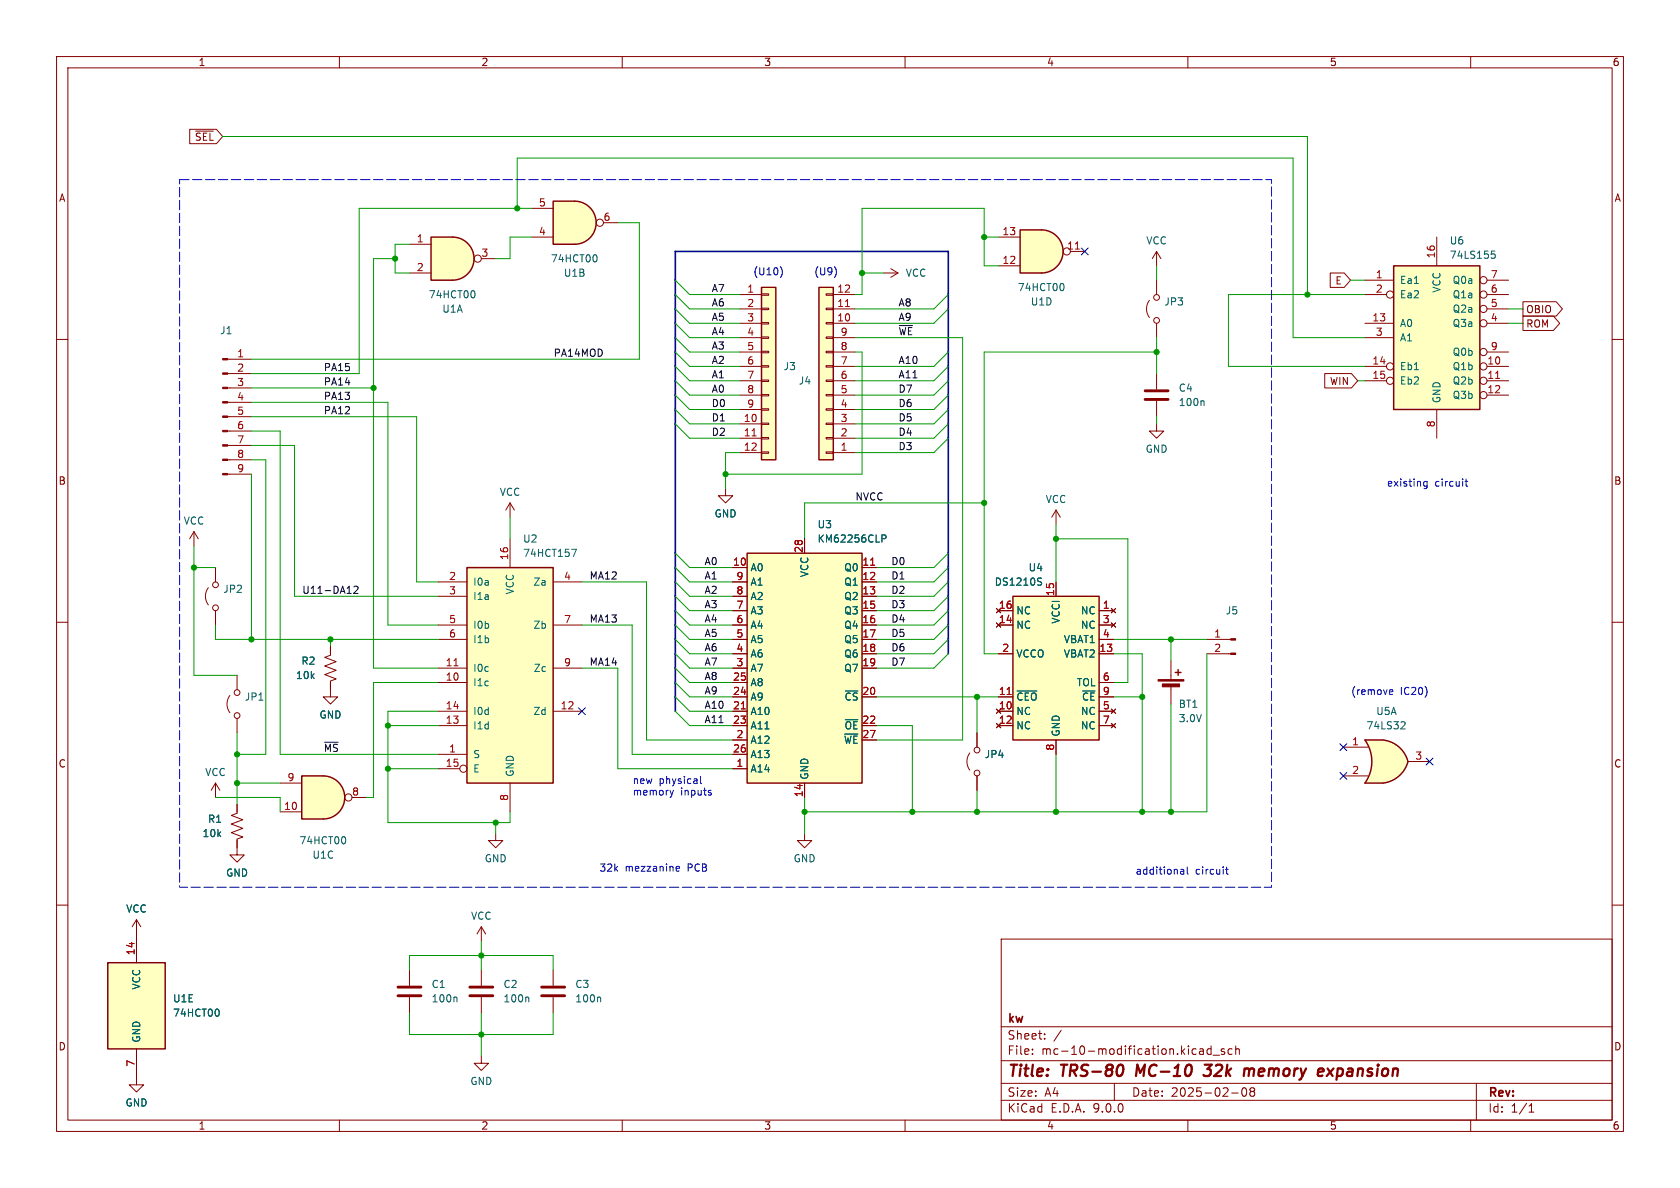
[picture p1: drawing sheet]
<svg xmlns="http://www.w3.org/2000/svg" width="297mm" height="210mm" viewBox="0 0 297 210" stroke-linecap="round" stroke-linejoin="round" font-family="sans-serif">
<g fill="none" stroke="#840000" stroke-width=".18">
<path d="M10 10h277v190h-277zM12 12h273v186h-273zM60 10v2M110 10v2M160 10v2M210 10v2M260 10v2M156.2 48.3h2.5M157.5 47.5l1.2 .8M158.7 48.3l-1.2 .7M204.5 44.5l-.8 1.2M204.5 44.5l.7 1.2"/>
<path d="M204.5 44.5v2.5M10 60h2M285 60h2M10 110h2M285 110h2M142.2 147.3v1.3h1.3l-1.3 1.3-1.2-1.3h1.2M10 160h2M177 166h108v32h-108zM285 160h2M60 198v2M110 198v2M160 198v2"/>
<path d="M177 194.5h108M177 191.5h108M177 187.5h108M177 181.5h108M182.5 186.3v.1M182.5 185.5v.1M184.7 183.6v.1M184.7 182.8v.1M187.6 182.1l-1.3 2M197 191.5v3M210 198v2M212.1 185.5h.6v.9"/>
<path d="M212.1 186.3h.6M212.7 185.8l-.6 .1M214.1 185.5l-.4-.1-.3 .3v.4l.1 .2h.6M214.1 184.9v1.5M214.5 186.5h1.1M216.5 185.5l-.4-.1-.2 .2 .1 .2 .5 .2v.3h-.6M217.7 193.2h1.2M217.8 185.5l-.4-.1-.3 .3v.4l.1 .2h.6M218.5 185.5l.2-.1 .3 .1 .1 .9M218.5 184.9v1.5M219.7 192.4l.2-.1a.81 .81 0 0 1 .6 .6 .81 .81 0 0 1-.3 .8l-.2 .1a.81 .81 0 0 1-.3-1.4zM221.2 192.9l-.2 .3v.5l.2 .1 .5-.1 .1-.2-.1-.4-.2-.2"/>
<path d="M221.2 192.9h.3M221.7 192.4l-.5-.1-.2 .1v.3l.2 .2M221.7 192.4l.1 .3-.3 .2M260 198v2M261 191.5v6.5M270.3 196.6h.9M270.3 195.5l.4-.4v1.5"/>
</g>
<path d="M198.4 188.3a1.31 1.31 0 0 1 0 1.5M201.1 188.2l-.3 2M212.8 190l.2 .2h.6l.3-.2M213 188.2h1.2l-.7 .8 .4 .1M220.3 188.9l.5 .1 .1 .2M220.9 189.2l-.2 1M221.6 189a.5 .5 0 0 0-.7 .2M234.7 188.9l.9 1.3M235.8 188.9l-1.3 1.3" fill="none" stroke="#840000" stroke-width=".4"/>
<path d="M241.3 130.8h3.2M241.3 138.4h3.2" fill="none" stroke="#ffffc2" stroke-width=".18"/>
<g fill="#ffffc2" stroke="#ffffc2" stroke-width=".18">
<path d="M243.9 133.3l5 1.3a5.2 5.2 0 0 1-4.4 3.8z"/>
<path d="M244.5 130.8a5.1 5.1 0 0 1 4.4 3.8l-5 1.3z"/>
</g>
<path d="M241.3 130.8h3.2v7.6h-3.2a6.7 6.7 0 0 0 0-7.6z" fill="#ffffc2"/>
<path d="M207.8 118.9h1M208.3 118.4v1M241.3 130.8h3.2a5.1 5.1 0 0 1 4.4 3.8 5.2 5.2 0 0 1-4.4 3.8h-3.2a6.6 6.6 0 0 0 0-7.6z" fill="none" stroke="#840000" stroke-width=".25"/>
<path d="M207 116.8v3.3M207 121.2v3.3M237.5 132.1h4.3M237.5 137.2h4.3M248.9 134.6h3.8M85.1 186.7v1.3h1.3l-1.3 1.2-1.3-1.2h1.3" fill="none" stroke="#840000" stroke-width=".18"/>
<path d="M247.9 127.6h.4l.1 .3-.8 .9h.8" fill="none" stroke="#006464" stroke-width=".18"/>
<g fill="#840000" stroke="#840000" stroke-width=".18">
<path d="M204.7 120.1h4.6v.3h-4.6z"/>
<path d="M205.5 120.9h3v.5h-3z"/>
</g>
<path d="M101.6 35.6a3.8 3.8 0 0 1 3.8 3.8 3.8 3.8 0 0 1-3.8 3.8z" fill="#ffffc2" stroke="#ffffc2" stroke-width=".18"/>
<path d="M97.8 35.6h3.8v7.6h-3.8z" fill="#ffffc2"/>
<path d="M97.8 35.6h3.8a3.8 3.8 0 0 1 3.8 3.8 3.8 3.8 0 0 1-3.8 3.8h-3.8z" fill="none" stroke="#840000" stroke-width=".25"/>
<g fill="none" stroke="#840000" stroke-width=".18">
<path d="M94 36.8h3.8M106.7 39.4h2.5M94 41.9h3.8"/>
<circle cx="106" cy="39.4" r=".63"/>
</g>
<path d="M105.4 45.1l.2 .4-.2 .7" fill="none" stroke="#006464" stroke-width=".18"/>
<path d="M19 170.2h10.2v15.2h-10.2z" fill="#ffffc2"/>
<path d="M19 170.2h10.2v15.2h-10.2z" fill="none" stroke="#840000" stroke-width=".25"/>
<g fill="none" stroke="#840000" stroke-width=".18">
<path d="M171.4 133.1a2.54 2.54 0 0 0 0 3M172.7 129.5v2.6M172.7 137.2v2.5M41.9 142.2v1.6l-1 .3 2 .8-2 .8 2 .7-2 .8 2 .8-1 .3v2.8h1.3l-1.3 1.3-1.3-1.3h1.3M24.1 162.6v7.6M24.1 162.6l-.7 1.2M24.1 162.6l.8 1.2M24.1 185.4v6.4h1.3l-1.3 1.2-1.2-1.2h1.2"/>
<circle cx="172.7" cy="136.7" r=".51"/>
<circle cx="172.7" cy="132.6" r=".51"/>
</g>
<path d="M38.6 178.4l.2 .5-.2 .7" fill="none" stroke="#006464" stroke-width=".18"/>
<path d="M57.1 137.2a3.8 3.8 0 0 1 3.8 3.8 3.8 3.8 0 0 1-3.8 3.8z" fill="#ffffc2" stroke="#ffffc2" stroke-width=".18"/>
<path d="M53.3 137.2h3.8v7.6h-3.8z" fill="#ffffc2"/>
<path d="M53.3 137.2h3.8a3.8 3.8 0 0 1 3.8 3.8 3.8 3.8 0 0 1-3.8 3.8h-3.8z" fill="none" stroke="#840000" stroke-width=".25"/>
<g fill="none" stroke="#840000" stroke-width=".18">
<path d="M49.5 138.4h3.8M49.5 143.5h3.8M62.2 141h2.6"/>
<circle cx="61.6" cy="141" r=".63"/>
</g>
<path d="M60.9 148l.2 .4-.2 .7" fill="none" stroke="#006464" stroke-width=".18"/>
<path d="M132.1 97.8h20.3v40.6h-20.3z" fill="#ffffc2"/>
<path d="M132.1 97.8h20.3v40.6h-20.3z" fill="none" stroke="#840000" stroke-width=".25"/>
<g fill="none" stroke="#840000" stroke-width=".18">
<path d="M40.2 63.5h4.2M40.2 66h4.2M40.2 68.6h4.2M40.2 71.1h4.2M40.2 73.7h4.2M40.2 76.2h4.2M40.2 78.7h4.2M204.5 74.9v1.3h1.2l-1.2 1.3-1.3-1.3h1.3M34.3 94l-.8 1.3M34.3 94l.8 1.3M34.3 94v2.5M40.2 81.3h4.2"/>
<path d="M40.2 83.8h4.2M142.2 95.3v2.5M186.7 90.2l-.8 1.2M186.7 90.2l.8 1.2M186.7 90.2v2.5M129.5 100.3h2.6M129.5 102.9h2.6M129.5 105.4h2.6M129.5 108h2.6M129.5 110.5h2.6M129.5 113h2.6M129.5 115.6h2.6"/>
<path d="M129.5 118.1h2.6M152.4 100.3h2.5M152.4 102.9h2.5M152.4 105.4h2.5M152.4 108h2.5M152.4 110.5h2.5M152.4 113h2.5M152.4 115.6h2.5M152.4 118.1h2.5M38.1 138.4l-.8 1.3M38.1 138.4l.8 1.3M38.1 138.4v2.6"/>
<path d="M129.5 120.7h2.6M129.5 123.2h2.6M129.5 125.7h2.6M129.5 128.3h2.6M129.5 130.8h2.6M129.5 133.4h2.6M129.5 135.9h2.6M142.2 138.4v2.6M152.4 123.2h2.5M152.4 128.3h2.5M152.4 130.8h2.5"/>
</g>
<path d="M153.9 99.9h.7M131.1 125.3h.7" fill="none" stroke="#a90000" stroke-width=".18"/>
<path d="M155.9 94.6h.5l.2 .2-.1 .4h-.6" fill="none" stroke="#006464" stroke-width=".18"/>
<g fill="#840000" stroke="#840000" stroke-width=".18">
<path d="M39.4 63.4h.8v.2h-.8z"/>
<path d="M39.4 65.9h.8v.3h-.8z"/>
<path d="M39.4 68.5h.8v.2h-.8z"/>
<path d="M39.4 71h.8v.2h-.8z"/>
<path d="M39.4 73.5h.8v.3h-.8z"/>
<path d="M39.4 76.1h.8v.2h-.8z"/>
<path d="M39.4 78.6h.8v.3h-.8z"/>
<path d="M39.4 81.2h.8v.2h-.8z"/>
<path d="M39.4 83.7h.8v.2h-.8z"/>
</g>
<path d="M184.1 40.6a3.8 3.8 0 0 1 3.8 3.9 3.8 3.8 0 0 1-3.8 3.8z" fill="#ffffc2" stroke="#ffffc2" stroke-width=".18"/>
<path d="M180.3 40.6h3.8v7.7h-3.8z" fill="#ffffc2"/>
<path d="M180.3 40.6h3.8a3.8 3.8 0 0 1 3.8 3.9 3.8 3.8 0 0 1-3.8 3.8h-3.8z" fill="none" stroke="#840000" stroke-width=".25"/>
<g fill="none" stroke="#840000" stroke-width=".18">
<path d="M176.5 47h3.8M176.5 41.9h3.8M189.2 44.5h2.6"/>
<circle cx="188.6" cy="44.4" r=".63"/>
</g>
<path d="M190.1 44h.7" fill="none" stroke="#a90000" stroke-width=".18"/>
<path d="M187.9 50.2l.2 .4-.2 .7" fill="none" stroke="#006464" stroke-width=".18"/>
<path d="M134.6 50.8h2.6v30.5h-2.6z" fill="#ffffc2"/>
<path d="M134.6 50.8h2.6v30.5h-2.6z" fill="none" stroke="#840000" stroke-width=".25"/>
<g fill="none" stroke="#840000" stroke-width=".18">
<path d="M130.8 52.1h3.8M130.8 54.6h3.8M130.8 57.2h3.8M130.8 59.7h3.8M134.6 51.9h1.3v.3h-1.3zM134.6 54.5h1.3v.2h-1.3zM134.6 57h1.3v.3h-1.3zM134.6 59.6h1.3v.2h-1.3zM130.8 62.2h3.8M130.8 64.8h3.8M130.8 67.3h3.8M130.8 69.9h3.8"/>
<path d="M130.8 72.4h3.8M130.8 74.9h3.8M130.8 77.5h3.8M134.6 62.1h1.3v.3h-1.3zM134.6 64.6h1.3v.3h-1.3zM134.6 67.2h1.3v.2h-1.3zM134.6 69.7h1.3v.3h-1.3zM134.6 72.3h1.3v.2h-1.3zM134.6 74.8h1.3v.3h-1.3zM134.6 77.3h1.3v.3h-1.3zM134.6 79.9h1.3v.2h-1.3zM130.8 80h3.8"/>
</g>
<path d="M133 77.1h.7" fill="none" stroke="#a90000" stroke-width=".18"/>
<path d="M144.8 50.8h2.5v30.5h-2.5z" fill="#ffffc2"/>
<path d="M144.8 50.8h2.5v30.5h-2.5z" fill="none" stroke="#840000" stroke-width=".25"/>
<g fill="none" stroke="#840000" stroke-width=".18">
<path d="M146 59.6h1.3v.2h-1.3zM146 57h1.3v.3h-1.3zM146 54.5h1.3v.2h-1.3zM146 51.9h1.3v.3h-1.3zM147.3 59.7h3.8M147.3 57.2h3.8M147.3 54.6h3.8M147.3 52.1h3.8M146 79.9h1.3v.2h-1.3zM146 77.3h1.3v.3h-1.3zM146 74.8h1.3v.3h-1.3zM146 72.3h1.3v.2h-1.3z"/>
<path d="M146 69.7h1.3v.3h-1.3zM146 67.2h1.3v.2h-1.3zM146 64.6h1.3v.3h-1.3zM146 62.1h1.3v.3h-1.3zM147.3 77.5h3.8M147.3 74.9h3.8M147.3 72.4h3.8M147.3 69.9h3.8M147.3 67.3h3.8M147.3 64.8h3.8M147.3 62.2h3.8M90.2 88.9l-.8 1.3"/>
<path d="M90.2 88.9l.7 1.3M90.2 88.9v2.5M128.3 86.4v1.2h1.2l-1.2 1.3-1.3-1.3h1.3M147.3 80h3.8M72.4 171.5v2.7M72.4 176.3v2.8"/>
</g>
<path d="M149.5 54.2h.7" fill="none" stroke="#a90000" stroke-width=".18"/>
<path d="M70.4 174.5h4M70.4 176h4" fill="none" stroke="#840000" stroke-width=".51"/>
<path d="M80.6 176.3l.2 .1v.7" fill="none" stroke="#006464" stroke-width=".18"/>
<path d="M179.1 105.4h15.2v25.4h-15.2z" fill="#ffffc2"/>
<path d="M179.1 105.4h15.2v25.4h-15.2z" fill="none" stroke="#840000" stroke-width=".25"/>
<g fill="none" stroke="#840000" stroke-width=".18">
<path d="M203.2 53.1a2.54 2.54 0 0 0 0 3M204.5 49.5v2.6M204.5 57.2v2.5M204.5 66v2.8M204.5 70.9v2.8M176.1 110.1l.8 .8M176.5 108h2.6M176.5 110.5h2.6M176.5 115.6h2.6M176.9 110.1l-.8 .8M186.7 102.9v2.5M194.3 108h2.5"/>
<path d="M194.3 110.5h2.5M194.3 113h2.5M194.3 115.6h2.5M196.5 107.6l.7 .7M196.5 110.1l.7 .8M197.2 107.6l-.7 .7M197.2 110.1l-.7 .8M176.1 127.9l.8 .8M176.5 123.2h2.6M176.5 125.7h2.6M176.5 128.3h2.6M176.9 127.9l-.8 .8"/>
<path d="M186.7 130.8v2.6M194.3 120.7h2.5M194.3 123.2h2.5M194.3 125.7h2.5M194.3 128.3h2.5M196.5 125.3l.7 .8M196.5 127.9l.7 .8M197.2 125.3l-.7 .8M197.2 127.9l-.7 .8M85.1 171.5v2.7M85.1 176.3v2.8M97.8 171.5v2.7"/>
<path d="M97.8 176.3v2.8"/>
<circle cx="204.5" cy="56.6" r=".51"/>
<circle cx="204.5" cy="52.6" r=".51"/>
</g>
<path d="M212.7 70.9l.2 .1v.7M183.7 102.8l.3 .1 .1 .3-.2 .2h-.3M183.7 102.2h.4M179.8 122.1h3.5M93.3 176.3l.2 .1v.7M106 176.3l.2 .1v.7" fill="none" stroke="#006464" stroke-width=".18"/>
<path d="M178 122.8h.8" fill="none" stroke="#a90000" stroke-width=".18"/>
<path d="M202.4 69.1h4.1M202.4 70.6h4.1M83.1 174.5h4M83.1 176h4M95.8 174.5h4M95.8 176h4" fill="none" stroke="#840000" stroke-width=".51"/>
<path d="M82.5 100.3h15.3v38.1h-15.3z" fill="#ffffc2"/>
<path d="M82.5 100.3h15.3v38.1h-15.3z" fill="none" stroke="#840000" stroke-width=".25"/>
<g fill="none" stroke="#840000" stroke-width=".18">
<path d="M90.2 95.3v5M36.8 103.9a2.54 2.54 0 0 0 0 3M38.1 100.3v2.6M38.1 108v2.5M41.9 119.4v2.5M58.4 114.3v1.5l-1 .4 2 .8-2 .7 2 .8-2 .8 2 .7-1 .4v2.8h1.3l-1.3 1.3-1.3-1.3h1.3M77.5 102.9h5M77.5 105.4h5M77.5 110.5h5M77.5 113h5M77.5 118.1h5M97.8 102.9h5.1"/>
<path d="M97.8 110.5h5.1M97.8 118.1h5.1M213.4 113h4.2M213.4 115.6h4.2M40.6 122.9a2.54 2.54 0 0 0 0 3.1M41.9 127v2.5M77.5 120.7h5M77.5 125.7h5M77.5 128.3h5M77.5 133.4h5M77.5 135.9h3.8M90.2 138.4v5.1"/>
<path d="M97.8 125.7h5.1M87.6 147.3v1.3h1.3l-1.3 1.3-1.2-1.3h1.2M85.1 163.8l-.8 1.3M85.1 163.8l.8 1.3M85.1 163.8v2.6"/>
<circle cx="38.1" cy="103.4" r=".51"/>
<circle cx="38.1" cy="107.4" r=".51"/>
<circle cx="41.9" cy="122.4" r=".51"/>
<circle cx="41.9" cy="126.5" r=".51"/>
<circle cx="81.9" cy="135.9" r=".63"/>
</g>
<path d="M80.3 117.7h.7" fill="none" stroke="#a90000" stroke-width=".18"/>
<path d="M101.1 97.1h.8l-.5 1.3" fill="none" stroke="#006464" stroke-width=".18"/>
<g fill="#840000" stroke="#840000" stroke-width=".18">
<path d="M217.6 112.9h.8v.3h-.8z"/>
<path d="M217.6 115.4h.8v.3h-.8z"/>
</g>
<path d="M80 41.9a3.8 3.8 0 0 1 3.8 3.8 3.8 3.8 0 0 1-3.8 3.8z" fill="#ffffc2" stroke="#ffffc2" stroke-width=".18"/>
<path d="M76.2 41.9h3.8v7.6h-3.8z" fill="#ffffc2"/>
<path d="M76.2 41.9h3.8a3.8 3.8 0 0 1 3.8 3.8 3.8 3.8 0 0 1-3.8 3.8h-3.8z" fill="none" stroke="#840000" stroke-width=".25"/>
<g fill="none" stroke="#840000" stroke-width=".18">
<path d="M72.4 43.2h3.8M72.4 48.3h3.8M85.1 45.7h2.5"/>
<circle cx="84.5" cy="45.7" r=".63"/>
</g>
<path d="M83.8 51.4l.2 .5-.2 .7" fill="none" stroke="#006464" stroke-width=".18"/>
<path d="M246.4 47h15.2v25.4h-15.2z" fill="#ffffc2"/>
<path d="M246.4 47h15.2v25.4h-15.2z" fill="none" stroke="#840000" stroke-width=".25"/>
<g fill="none" stroke="#840000" stroke-width=".18">
<path d="M33.5 22.9h4.8l1.1 1.2-1.1 1.3h-4.8zM34.6 23.2h3.1M235.2 48.3h2.4l1.2 1.2-1.2 1.3h-2.4zM241.3 49.5h5.1M241.3 52.1h3.8M241.3 57.2h5.1M241.3 59.7h5.1M254 41.9v5.1M262.9 49.5h3.8M262.9 52.1h3.8M262.9 57.2h3.8M262.9 54.6h3.8"/>
<path d="M269.2 53.3h5.9l1.1 1.3-1.1 1.3h-5.9zM269.2 55.9h5.4l1.1 1.3-1.1 1.2h-5.4zM234.2 66h4.7l1.1 1.3-1.1 1.3h-4.7zM241.3 64.8h3.8M241.3 67.3h3.8M254 72.4v5.1M262.9 64.8h3.8M262.9 67.3h3.8M262.9 62.2h3.8M262.9 69.9h3.8M142.2 95.3v2.5M58.4 114.3v1.3"/>
<path d="M129.5 108h2.6M129.5 110.5h2.6M129.5 113h2.6M129.5 115.6h2.6M129.5 100.3h2.6M129.5 102.9h2.6M129.5 105.4h2.6M129.5 118.1h2.6M152.4 108h2.5M152.4 110.5h2.5M152.4 113h2.5M152.4 115.6h2.5"/>
<path d="M152.4 100.3h2.5M152.4 102.9h2.5M152.4 105.4h2.5M152.4 118.1h2.5M176.1 110.1l.8 .8M176.5 108h2.6M176.5 110.5h2.6M176.5 115.6h2.6M176.9 110.1l-.8 .8M186.7 102.9v2.5M194.3 108h2.5M194.3 110.5h2.5"/>
<path d="M194.3 113h2.5M194.3 115.6h2.5M196.5 107.6l.7 .7M196.5 110.1l.7 .8M197.2 107.6l-.7 .7M197.2 110.1l-.7 .8M58.4 120.7v1.2M129.5 120.7h2.6M129.5 123.2h2.6M129.5 125.7h2.6M129.5 128.3h2.6M129.5 130.8h2.6"/>
<path d="M129.5 133.4h2.6M129.5 135.9h2.6M142.2 138.4v2.6M152.4 123.2h2.5M152.4 128.3h2.5M152.4 130.8h2.5M172.7 129.5v2.6M172.7 137.2v2.5M176.1 127.9l.8 .8M176.5 123.2h2.6M176.5 125.7h2.6M176.5 128.3h2.6"/>
<path d="M176.9 127.9l-.8 .8M186.7 130.8v2.6M194.3 120.7h2.5M194.3 123.2h2.5M194.3 125.7h2.5M194.3 128.3h2.5M196.5 125.3l.7 .8M196.5 127.9l.7 .8M197.2 125.3l-.7 .8M197.2 127.9l-.7 .8M41.9 142.2v1.3M41.9 148.6v1.3"/>
<path d="M24.1 165.1v5.1M24.1 185.4v5.1"/>
<circle cx="245.7" cy="52.1" r=".63"/>
<circle cx="262.3" cy="52.1" r=".63"/>
<circle cx="262.3" cy="54.6" r=".63"/>
<circle cx="262.3" cy="49.5" r=".63"/>
<circle cx="262.3" cy="57.1" r=".63"/>
<circle cx="245.7" cy="67.3" r=".63"/>
<circle cx="245.7" cy="64.8" r=".63"/>
<circle cx="262.3" cy="64.8" r=".63"/>
<circle cx="262.3" cy="67.3" r=".63"/>
<circle cx="262.3" cy="62.2" r=".63"/>
<circle cx="262.3" cy="69.8" r=".63"/>
</g>
<path d="M264.4 66.9h.7M153.9 99.9h.7M131.1 125.3h.7M178 122.8h.8" fill="none" stroke="#a90000" stroke-width=".18"/>
<path d="M263.7 44.4h.6M263.8 44.9h.3l.2 .2-.1 .5-.4 .1M155.9 94.6h.5l.2 .2-.1 .4h-.6M183.7 102.8l.3 .1 .1 .3-.2 .2h-.3M183.7 102.2h.4M179.8 122.1h3.5M38.6 178.4l.2 .5-.2 .7" fill="none" stroke="#006464" stroke-width=".18"/>
<path d="M62.6 103.7l.5-.1 .2 .4-.8 .9h.8" fill="none" stroke="#0f0f0f" stroke-width=".18"/>
<path d="M167.6 115.6v-71.1h-48.2v81.2" fill="none" stroke="#000084" stroke-width=".3"/>
<g fill="none" stroke="#009600" stroke-width=".18">
<path d="M39.4 24.1h191.7v28M91.4 36.8v-8.9h137.2v31.8h12.7M94 36.8h-30.5v29.2h-19.1M109.2 39.4h3.8v24.1h-68.6M69.8 45.7h-3.8v72.4h11.5M72.4 43.2h-2.6v5.1h2.6M94 41.9h-3.8v3.8h-2.6M119.4 59.7l2.5 2.5h8.9M119.4 49.5l2.5 2.6h8.9M119.4 57.2l2.5 2.5h8.9M119.4 52.1l2.5 2.5h8.9M119.4 54.6l2.5 2.6h8.9"/>
<path d="M151.1 59.7h19.1v71.1h-15.3M152.4 48.3h3.8M167.6 52.1l-2.5 2.5h-14M167.6 54.6l-2.5 2.6h-14M174 41.9h2.5M176.5 47h-2.5v-10.2h-21.6v15.3h-1.3M204.5 47v2.5M204.5 59.7v6.3M238.8 49.5h2.5M241.3 52.1h-24.1v12.7h24.1M266.7 54.6h2.5M266.7 57.2h2.5"/>
<path d="M44.4 78.7h7.7v26.7h25.4M44.4 71.1h24.2v39.4h8.9M44.4 73.7h29.3v29.2h3.8M44.4 76.2h5.1v57.2h28M44.4 68.6h21.6M119.4 69.9l2.5 2.5h8.9M119.4 74.9l2.5 2.6h8.9M119.4 64.8l2.5 2.5h8.9M119.4 62.2l2.5 2.6h8.9M119.4 72.4l2.5 2.5h8.9M119.4 67.3l2.5 2.6h8.9M151.1 62.2h1.3v21.6h-24.1"/>
<path d="M167.6 69.9l-2.5 2.5h-14M167.6 77.5l-2.5 2.5h-14M167.6 74.9l-2.5 2.6h-14M167.6 64.8l-2.5 2.5h-14M167.6 62.2l-2.5 2.6h-14M167.6 72.4l-2.5 2.5h-14M167.6 67.3l-2.5 2.6h-14M204.5 62.2h-30.5v53.4h2.5M204.5 73.7v1.2M240 67.3h1.3M34.3 96.5v22.9h7.6M44.4 81.3h2.6v52.1h-5.1"/>
<path d="M44.4 83.8v29.2M90.2 91.4v3.9M119.4 97.8l2.5 2.5h7.6M130.8 80h-2.5v6.4M167.6 97.8l-2.5 2.5h-10.2M174 88.9h-31.8v6.4M186.7 95.3h12.7v25.4h-2.6M186.7 92.7v10.2M34.3 100.3h3.8M38.1 110.5v2.5h39.4M58.4 113v1.3M102.9 118.1h6.3v17.8h20.3"/>
<path d="M102.9 102.9h11.4v27.9h15.2M102.9 110.5h8.9v22.9h17.7M119.4 102.9l2.5 2.5h7.6M119.4 110.5l2.5 2.5h7.6M119.4 113l2.5 2.6h7.6M119.4 115.6l2.5 2.5h7.6M119.4 118.1l2.5 2.6h7.6M119.4 108l2.5 2.5h7.6M119.4 100.3l2.5 2.6h7.6M119.4 105.4l2.5 2.6h7.6M167.6 102.9l-2.5 2.5h-10.2M167.6 110.5l-2.5 2.5h-10.2"/>
<path d="M167.6 113l-2.5 2.6h-10.2M167.6 115.6l-2.5 2.5h-10.2M167.6 108l-2.5 2.5h-10.2M167.6 100.3l-2.5 2.6h-10.2M167.6 105.4l-2.5 2.6h-10.2M196.8 113h16.6M196.8 115.6h5.1v27.9M207 113v3.8M213.4 115.6v27.9h-71.2M41.9 129.5v12.7M41.9 138.4h7.6M68.6 128.3h8.9"/>
<path d="M68.6 135.9h8.9M77.5 125.7h-8.9v19.7h21.6v-1.9M77.5 120.7h-11.5v20.3h-1.2M119.4 123.2l2.5 2.5h7.6M119.4 120.7l2.5 2.5h7.6M119.4 125.7l2.5 2.6h7.6M154.9 123.2h21.6M154.9 128.3h6.4v15.2M172.7 123.2v6.3M172.7 139.7v3.8M186.7 133.4v10.1M196.8 123.2h5.1"/>
<path d="M207 124.5v19M38.1 141h11.4v2.5M87.6 145.4v1.9M142.2 141v6.3M72.4 171.5v-2.6h25.4v2.6M72.4 179.1v3.8h25.4v-3.8M85.1 166.4v5.1M85.1 179.1v7.6"/>
</g>
<path d="M191.2 43.8l1.2 1.3M192.4 43.8l-1.2 1.3M102.3 125.1l1.2 1.2M103.5 125.1l-1.2 1.2M236.9 136.6l1.2 1.2M236.9 131.5l1.2 1.2M238.1 136.6l-1.2 1.2M238.1 131.5l-1.2 1.2M252.1 134l1.2 1.2M253.3 134l-1.2 1.2" fill="none" stroke="#000084" stroke-width=".18"/>
<g fill="none" stroke="#0000c2" stroke-width=".18">
<path d="M137.9 47.1a1.46 1.46 0 0 1 0 2M147.7 47.5l.2 .5-.2 .7M252.3 85.1v1l-.3 .3-.3-.1M252.3 85.2l-.4-.1-.2 .2 .1 .6h.5M259 85.1h.5M259.2 84.7v1.1l.3 .1M118.5 139.7l.3 .9M119.1 139.7l-.3 .9M123.8 137.2v1.1l.2 .2M125.4 139.7l.3 .1M245.7 122.7h.5M245.7 122l.4-.1 .1 .3-.6 .2"/>
<path d="M118.8 140.6l-.2 .3M119.6 153.9h.5M119.6 153.2h.4l.1 .3-.6 .1M125.4 140.1l.3 .1 .1 .2-.2 .2h-.3M208.7 154.3l.2 .2h.4M208.7 153.7h.5l.1 .8M209.3 154h-.4l-.2 .2M209.9 153.3v1l.2 .2M216.7 153.7h.4M216.8 153.3v1l.3 .2"/>
</g>
<path d="M31.7 31.8h193.1v125h-193.1z" fill="none" stroke="#0000c2" stroke-width=".18" stroke-dasharray="1.7 .6"/>
<g fill="#009600" stroke="#009600" stroke-width=".18">
<circle cx="201.9" cy="123.2" r=".46"/>
<circle cx="207" cy="113" r=".46"/>
<circle cx="201.9" cy="143.5" r=".46"/>
<circle cx="207" cy="143.5" r=".46"/>
<circle cx="186.7" cy="95.3" r=".46"/>
<circle cx="186.7" cy="143.5" r=".46"/>
<circle cx="172.7" cy="123.2" r=".46"/>
<circle cx="174" cy="88.9" r=".46"/>
<circle cx="204.5" cy="62.2" r=".46"/>
<circle cx="231.1" cy="52.1" r=".46"/>
<circle cx="172.7" cy="143.5" r=".46"/>
<circle cx="161.3" cy="143.5" r=".46"/>
<circle cx="174" cy="41.9" r=".46"/>
<circle cx="152.4" cy="48.3" r=".46"/>
<circle cx="91.4" cy="36.8" r=".46"/>
<circle cx="58.4" cy="113" r=".46"/>
<circle cx="66" cy="68.6" r=".46"/>
<circle cx="69.8" cy="45.7" r=".46"/>
<circle cx="44.4" cy="113" r=".46"/>
<circle cx="34.3" cy="100.3" r=".46"/>
<circle cx="142.2" cy="143.5" r=".46"/>
<circle cx="85.1" cy="182.9" r=".46"/>
<circle cx="85.1" cy="168.9" r=".46"/>
<circle cx="128.3" cy="83.8" r=".46"/>
<circle cx="41.9" cy="133.4" r=".46"/>
<circle cx="68.6" cy="135.9" r=".46"/>
<circle cx="87.6" cy="145.4" r=".46"/>
<circle cx="68.6" cy="128.3" r=".46"/>
<circle cx="41.9" cy="138.4" r=".46"/>
</g>
<g font-size="2.8" fill="#840000">
<text x="178" y="190.9">Title:</text>
<text x="187.7" y="190.9">TRS-80</text>
<text x="201.7" y="190.9">MC-10</text>
<text x="214.6" y="190.9">32k</text>
<text x="222.3" y="190.9">memory</text>
<text x="236.3" y="190.9">expansion</text>
</g>
<g font-size="2.1" fill="#840000">
<text x="178" y="184">Sheet:</text>
<text x="178" y="181.2">kw</text>
<text x="178" y="186.7">File:</text>
<text x="184.1" y="186.7">mc-10-modification.kicad_sch</text>
<text x="178" y="196.9">KiCad</text>
<text x="178" y="194.1">Size:</text>
<text x="184.7" y="194.1">A4</text>
<text x="185.7" y="196.9">E.D.A.</text>
<text x="193.3" y="196.9">9.0.0</text>
<text x="200" y="194.1">Date:</text>
<text x="207" y="194.1">2025-02-08</text>
<text x="263" y="194.3">Rev:</text>
<text x="263" y="196.9">Id:</text>
<text x="267.1" y="196.9">1/1</text>
</g>
<g font-size="1.8" fill="#840000">
<text x="35" y="11.9">1</text>
<text x="85" y="11.9">2</text>
<text x="135" y="11.9">3</text>
<text x="185" y="11.9">4</text>
<text x="235" y="11.9">5</text>
<text x="285" y="11.9">6</text>
<text x="34.4" y="25.1">~{SEL}</text>
<text x="10.3" y="35.9">A</text>
<text x="285.3" y="35.9">A</text>
<text x="236" y="50.5">E</text>
<text x="269.7" y="55.6">OBIO</text>
<text x="269.7" y="58.1">ROM</text>
<text x="235" y="68.3">WIN</text>
<text x="10.3" y="85.9">B</text>
<text x="285.3" y="85.9">B</text>
<text x="10.3" y="135.9">C</text>
<text x="285.3" y="135.9">C</text>
<text x="10.3" y="185.9">D</text>
<text x="285.3" y="185.9">D</text>
<text x="35" y="199.9">1</text>
<text x="85" y="199.9">2</text>
<text x="135" y="199.9">3</text>
<text x="185" y="199.9">4</text>
<text x="235" y="199.9">5</text>
<text x="285" y="199.9">6</text>
</g>
<g font-size="1.8" fill="#a90000">
<text x="95.2" y="41.7">4</text>
<text x="95.2" y="36.6">5</text>
<text x="106.6" y="39.1">6</text>
<text x="177.1" y="41.7">13</text>
<text x="73.6" y="42.9">1</text>
<text x="85" y="45.5">3</text>
<text x="177.1" y="46.7">12</text>
<text x="188.6" y="44.2">11</text>
<text x="253.7" y="45.8" transform="rotate(-90 253.7 45.8)">16</text>
<text x="73.6" y="48">2</text>
<text x="132" y="51.8">1</text>
<text x="147.9" y="51.8">12</text>
<text x="243.1" y="49.3">1</text>
<text x="243.1" y="51.8">2</text>
<text x="263.5" y="49.3">7</text>
<text x="263.5" y="51.8">6</text>
<text x="132" y="54.4">2</text>
<text x="132" y="56.9">3</text>
<text x="132" y="59.4">4</text>
<text x="147.9" y="56.9">10</text>
<text x="147.9" y="54.4">11</text>
<text x="148.5" y="59.4">9</text>
<text x="242.5" y="56.9">13</text>
<text x="243.1" y="59.4">3</text>
<text x="263.5" y="54.4">5</text>
<text x="263.5" y="56.9">4</text>
<text x="41.8" y="63.2">1</text>
<text x="41.8" y="65.8">2</text>
<text x="132" y="62">5</text>
<text x="132" y="64.5">6</text>
<text x="148.5" y="64.5">7</text>
<text x="148.5" y="62">8</text>
<text x="242.5" y="64.5">14</text>
<text x="262.8" y="64.5">10</text>
<text x="263.5" y="62">9</text>
<text x="41.8" y="68.3">3</text>
<text x="41.8" y="70.9">4</text>
<text x="132" y="67.1">7</text>
<text x="132" y="69.6">8</text>
<text x="148.5" y="69.6">5</text>
<text x="148.5" y="67.1">6</text>
<text x="242.5" y="67.1">15</text>
<text x="262.8" y="67.1">11</text>
<text x="262.8" y="69.6">12</text>
<text x="41.8" y="73.4">5</text>
<text x="41.8" y="75.9">6</text>
<text x="131.4" y="74.7">10</text>
<text x="131.4" y="77.2">11</text>
<text x="132" y="72.1">9</text>
<text x="148.5" y="77.2">2</text>
<text x="148.5" y="74.7">3</text>
<text x="148.5" y="72.1">4</text>
<text x="253.7" y="75.6" transform="rotate(-90 253.7 75.6)">8</text>
<text x="41.8" y="78.5">7</text>
<text x="41.8" y="81">8</text>
<text x="41.8" y="83.6">9</text>
<text x="131.4" y="79.8">12</text>
<text x="148.5" y="79.8">1</text>
<text x="89.9" y="99.1" transform="rotate(-90 89.9 99.1)">16</text>
<text x="129.5" y="100.1">10</text>
<text x="142" y="97.8" transform="rotate(-90 142 97.8)">28</text>
<text x="152.4" y="100.1">11</text>
<text x="79.3" y="102.6">2</text>
<text x="79.3" y="105.2">3</text>
<text x="99.6" y="102.6">4</text>
<text x="130.1" y="102.6">9</text>
<text x="130.1" y="105.2">8</text>
<text x="130.1" y="107.7">7</text>
<text x="152.4" y="102.6">12</text>
<text x="152.4" y="105.2">13</text>
<text x="152.4" y="107.7">15</text>
<text x="176.5" y="107.7">16</text>
<text x="186.4" y="105.5" transform="rotate(-90 186.4 105.5)">15</text>
<text x="194.9" y="107.7">1</text>
<text x="79.3" y="110.2">5</text>
<text x="79.3" y="112.8">6</text>
<text x="99.6" y="110.2">7</text>
<text x="130.1" y="110.2">6</text>
<text x="130.1" y="112.8">5</text>
<text x="152.4" y="110.2">16</text>
<text x="152.4" y="112.8">17</text>
<text x="176.5" y="110.2">14</text>
<text x="194.9" y="110.2">3</text>
<text x="194.9" y="112.8">4</text>
<text x="214.6" y="112.8">1</text>
<text x="78.7" y="117.9">11</text>
<text x="99.6" y="117.9">9</text>
<text x="130.1" y="115.3">4</text>
<text x="130.1" y="117.9">3</text>
<text x="152.4" y="115.3">18</text>
<text x="152.4" y="117.9">19</text>
<text x="177.1" y="115.3">2</text>
<text x="194.3" y="115.3">13</text>
<text x="214.6" y="115.3">2</text>
<text x="78.7" y="120.4">10</text>
<text x="78.7" y="125.5">14</text>
<text x="99" y="125.5">12</text>
<text x="129.5" y="120.4">25</text>
<text x="129.5" y="122.9">24</text>
<text x="129.5" y="125.5">21</text>
<text x="152.4" y="122.9">20</text>
<text x="176.5" y="122.9">11</text>
<text x="176.5" y="125.5">10</text>
<text x="194.9" y="120.4">6</text>
<text x="194.9" y="122.9">9</text>
<text x="194.9" y="125.5">5</text>
<text x="78.7" y="128">13</text>
<text x="129.5" y="128">23</text>
<text x="130.1" y="130.6">2</text>
<text x="152.4" y="128">22</text>
<text x="152.4" y="130.6">27</text>
<text x="176.5" y="128">12</text>
<text x="194.9" y="128">7</text>
<text x="238.9" y="131.8">1</text>
<text x="78.7" y="135.6">15</text>
<text x="79.3" y="133.1">1</text>
<text x="129.5" y="133.1">26</text>
<text x="130.1" y="135.6">1</text>
<text x="186.4" y="132.8" transform="rotate(-90 186.4 132.8)">8</text>
<text x="238.9" y="136.9">2</text>
<text x="250.1" y="134.4">3</text>
<text x="50.1" y="143.3">10</text>
<text x="50.7" y="138.2">9</text>
<text x="62.2" y="140.7">8</text>
<text x="89.9" y="141.7" transform="rotate(-90 89.9 141.7)">8</text>
<text x="142" y="141" transform="rotate(-90 142 141)">14</text>
<text x="23.9" y="169" transform="rotate(-90 23.9 169)">14</text>
<text x="23.9" y="188.7" transform="rotate(-90 23.9 188.7)">7</text>
</g>
<g font-size="1.8" fill="#006464">
<text x="97.3" y="46.6">74HCT00</text>
<text x="202.6" y="43.4">VCC</text>
<text x="256.2" y="45.9">74LS155</text>
<text x="256.2" y="43.4">U6</text>
<text x="75.7" y="52.9">74HCT00</text>
<text x="99.6" y="49.1">U1B</text>
<text x="160" y="49.1">VCC</text>
<text x="179.8" y="51.7">74HCT00</text>
<text x="247.4" y="50.4">Ea1</text>
<text x="247.4" y="52.9">Ea2</text>
<text x="254.9" y="51.8" transform="rotate(-90 254.9 51.8)">VCC</text>
<text x="256.7" y="50.4">Q0a</text>
<text x="256.7" y="52.9">Q1a</text>
<text x="38.8" y="59.3">J1</text>
<text x="78.1" y="55.5">U1A</text>
<text x="182.1" y="54.2">U1D</text>
<text x="205.7" y="54.2">JP3</text>
<text x="247.4" y="58">A0</text>
<text x="256.7" y="55.5">Q2a</text>
<text x="256.7" y="58">Q3a</text>
<text x="138.4" y="65.6">J3</text>
<text x="247.4" y="60.6">A1</text>
<text x="247.4" y="65.6">Eb1</text>
<text x="256.7" y="63.1">Q0b</text>
<text x="256.7" y="65.6">Q1b</text>
<text x="141.1" y="68.2">J4</text>
<text x="208.3" y="69.4">C4</text>
<text x="208.3" y="72">100n</text>
<text x="247.4" y="68.2">Eb2</text>
<text x="254.9" y="71.4" transform="rotate(-90 254.9 71.4)">GND</text>
<text x="256.7" y="68.2">Q2b</text>
<text x="256.7" y="70.7">Q3b</text>
<text x="202.4" y="80.2">GND</text>
<text x="88.3" y="87.9">VCC</text>
<text x="184.8" y="89.1">VCC</text>
<text x="32.4" y="92.9">VCC</text>
<text x="126.2" y="91.7">GND</text>
<text x="144.4" y="93.6">U3</text>
<text x="92.4" y="96.1">U2</text>
<text x="92.4" y="98.7">74HCT157</text>
<text x="132.6" y="101.2">A0</text>
<text x="144.4" y="96.1">KM62256CLP</text>
<text x="149.1" y="101.2">Q0</text>
<text x="181.7" y="101.2">U4</text>
<text x="39.4" y="105">JP2</text>
<text x="83.6" y="103.7">I0a</text>
<text x="83.6" y="106.3">I1a</text>
<text x="91" y="105.2" transform="rotate(-90 91 105.2)">VCC</text>
<text x="94.2" y="103.7">Za</text>
<text x="132.6" y="103.7">A1</text>
<text x="132.6" y="106.3">A2</text>
<text x="143.1" y="102.1" transform="rotate(-90 143.1 102.1)">VCC</text>
<text x="149.1" y="103.7">Q1</text>
<text x="149.1" y="106.3">Q2</text>
<text x="175.8" y="103.7">DS1210S</text>
<text x="83.6" y="111.4">I0b</text>
<text x="83.6" y="113.9">I1b</text>
<text x="94.2" y="111.4">Zb</text>
<text x="132.6" y="108.8">A3</text>
<text x="132.6" y="111.4">A4</text>
<text x="132.6" y="113.9">A5</text>
<text x="149.1" y="108.8">Q3</text>
<text x="149.1" y="111.4">Q4</text>
<text x="149.1" y="113.9">Q5</text>
<text x="179.6" y="108.8">NC</text>
<text x="179.6" y="111.4">NC</text>
<text x="187.6" y="110.4" transform="rotate(-90 187.6 110.4)">VCCI</text>
<text x="188" y="113.9">VBAT1</text>
<text x="191" y="108.8">NC</text>
<text x="191" y="111.4">NC</text>
<text x="216.6" y="108.8">J5</text>
<text x="53.2" y="117.7">R2</text>
<text x="83.6" y="119">I0c</text>
<text x="94.3" y="119">Zc</text>
<text x="132.6" y="116.4">A6</text>
<text x="132.6" y="119">A7</text>
<text x="149.1" y="116.4">Q6</text>
<text x="149.1" y="119">Q7</text>
<text x="179.6" y="116.4">VCCO</text>
<text x="188" y="116.4">VBAT2</text>
<text x="43.2" y="124.1">JP1</text>
<text x="52.2" y="120.2">10k</text>
<text x="83.6" y="121.5">I1c</text>
<text x="132.6" y="121.5">A8</text>
<text x="132.6" y="124.1">A9</text>
<text x="149.2" y="124.1">~{CS}</text>
<text x="179.6" y="124.1">~{CEO}</text>
<text x="190.3" y="121.5">TOL</text>
<text x="191.2" y="124.1">~{CE}</text>
<text x="208.3" y="125.3">BT1</text>
<text x="56.4" y="127.2">GND</text>
<text x="83.6" y="126.6">I0d</text>
<text x="83.6" y="129.1">I1d</text>
<text x="94.2" y="126.6">Zd</text>
<text x="132.6" y="126.6">A10</text>
<text x="132.6" y="129.1">A11</text>
<text x="132.6" y="131.7">A12</text>
<text x="149.1" y="131.7">~{WE}</text>
<text x="149.2" y="129.1">~{OE}</text>
<text x="179.6" y="126.6">NC</text>
<text x="179.6" y="129.1">NC</text>
<text x="187.6" y="130.3" transform="rotate(-90 187.6 130.3)">GND</text>
<text x="191" y="126.6">NC</text>
<text x="191" y="129.1">NC</text>
<text x="208.3" y="127.9">3.0V</text>
<text x="241.5" y="129.1">74LS32</text>
<text x="243.2" y="126.6">U5A</text>
<text x="36.2" y="137.4">VCC</text>
<text x="83.6" y="134.2">S</text>
<text x="83.6" y="136.8">E</text>
<text x="91" y="137.4" transform="rotate(-90 91 137.4)">GND</text>
<text x="132.6" y="134.2">A13</text>
<text x="132.6" y="136.8">A14</text>
<text x="143.1" y="137.9" transform="rotate(-90 143.1 137.9)">GND</text>
<text x="174" y="134.2">JP4</text>
<text x="35.7" y="148.2">10k</text>
<text x="36.7" y="145.6">R1</text>
<text x="52.8" y="149.5">74HCT00</text>
<text x="39.9" y="155.2">GND</text>
<text x="55.1" y="152">U1C</text>
<text x="85.6" y="152.6">GND</text>
<text x="140.2" y="152.6">GND</text>
<text x="22.2" y="161.5">VCC</text>
<text x="83.2" y="162.8">VCC</text>
<text x="25" y="175" transform="rotate(-90 25 175)">VCC</text>
<text x="30.5" y="179.9">74HCT00</text>
<text x="30.5" y="177.4">U1E</text>
<text x="76.2" y="174.9">C1</text>
<text x="76.2" y="177.4">100n</text>
<text x="88.9" y="174.9">C2</text>
<text x="88.9" y="177.4">100n</text>
<text x="101.6" y="174.9">C3</text>
<text x="101.6" y="177.4">100n</text>
<text x="25" y="184.4" transform="rotate(-90 25 184.4)">GND</text>
<text x="83.1" y="192">GND</text>
<text x="22.1" y="195.8">GND</text>
</g>
<g font-size="1.8" fill="#0f0f0f">
<text x="125.7" y="51.7">A7</text>
<text x="125.7" y="54.3">A6</text>
<text x="125.7" y="56.8">A5</text>
<text x="125.7" y="59.3">A4</text>
<text x="158.7" y="59.3">~{WE}</text>
<text x="158.7" y="56.8">A9</text>
<text x="158.7" y="54.3">A8</text>
<text x="57.1" y="65.7">PA15</text>
<text x="97.8" y="63.2">PA14MOD</text>
<text x="125.7" y="64.4">A2</text>
<text x="125.7" y="61.9">A3</text>
<text x="158.7" y="64.4">A10</text>
<text x="57.1" y="70.8">PA13</text>
<text x="57.1" y="68.2">PA14</text>
<text x="125.7" y="67">A1</text>
<text x="125.7" y="69.5">A0</text>
<text x="158.7" y="69.5">D7</text>
<text x="158.7" y="67">A11</text>
<text x="57.1" y="73.3">PA12</text>
<text x="125.7" y="77.1">D2</text>
<text x="125.7" y="72">D0</text>
<text x="125.7" y="74.6">D1</text>
<text x="158.7" y="72">D6</text>
<text x="158.7" y="77.1">D4</text>
<text x="158.7" y="74.6">D5</text>
<text x="158.7" y="79.7">D3</text>
<text x="151.1" y="88.6">NVCC</text>
<text x="124.5" y="100">A0</text>
<text x="157.5" y="100">D0</text>
<text x="53.3" y="105.1">U11-DA12</text>
<text x="104.1" y="102.5">MA12</text>
<text x="124.5" y="102.5">A1</text>
<text x="124.5" y="105.1">A2</text>
<text x="124.5" y="107.6">A3</text>
<text x="157.5" y="107.6">D3</text>
<text x="157.5" y="105.1">D2</text>
<text x="157.5" y="102.5">D1</text>
<text x="104.1" y="110.1">MA13</text>
<text x="124.5" y="110.1">A4</text>
<text x="124.5" y="112.7">A5</text>
<text x="157.5" y="112.7">D5</text>
<text x="157.5" y="110.1">D4</text>
<text x="104.1" y="117.8">MA14</text>
<text x="124.5" y="115.2">A6</text>
<text x="124.5" y="117.8">A7</text>
<text x="157.5" y="115.2">D6</text>
<text x="157.5" y="117.8">D7</text>
<text x="124.5" y="125.4">A10</text>
<text x="124.5" y="120.3">A8</text>
<text x="124.5" y="122.8">A9</text>
<text x="124.5" y="127.9">A11</text>
<text x="57.1" y="133">~{MS}</text>
</g>
<g font-size="1.8" fill="#0000c2">
<text x="133.1" y="48.9">(U10)</text>
<text x="143.8" y="48.9">(U9)</text>
<text x="245.1" y="86.1">existing</text>
<text x="253.7" y="86.1">circuit</text>
<text x="238.8" y="122.9">(remove</text>
<text x="247.6" y="122.9">IC20)</text>
<text x="111.8" y="138.7">new</text>
<text x="111.8" y="140.7">memory</text>
<text x="116.5" y="138.7">physical</text>
<text x="120.3" y="140.7">inputs</text>
<text x="105.9" y="154.3">32k</text>
<text x="110.5" y="154.3">mezzanine</text>
<text x="121.7" y="154.3">PCB</text>
<text x="200.7" y="154.7">additional</text>
<text x="211.3" y="154.7">circuit</text>
</g>
</svg>
